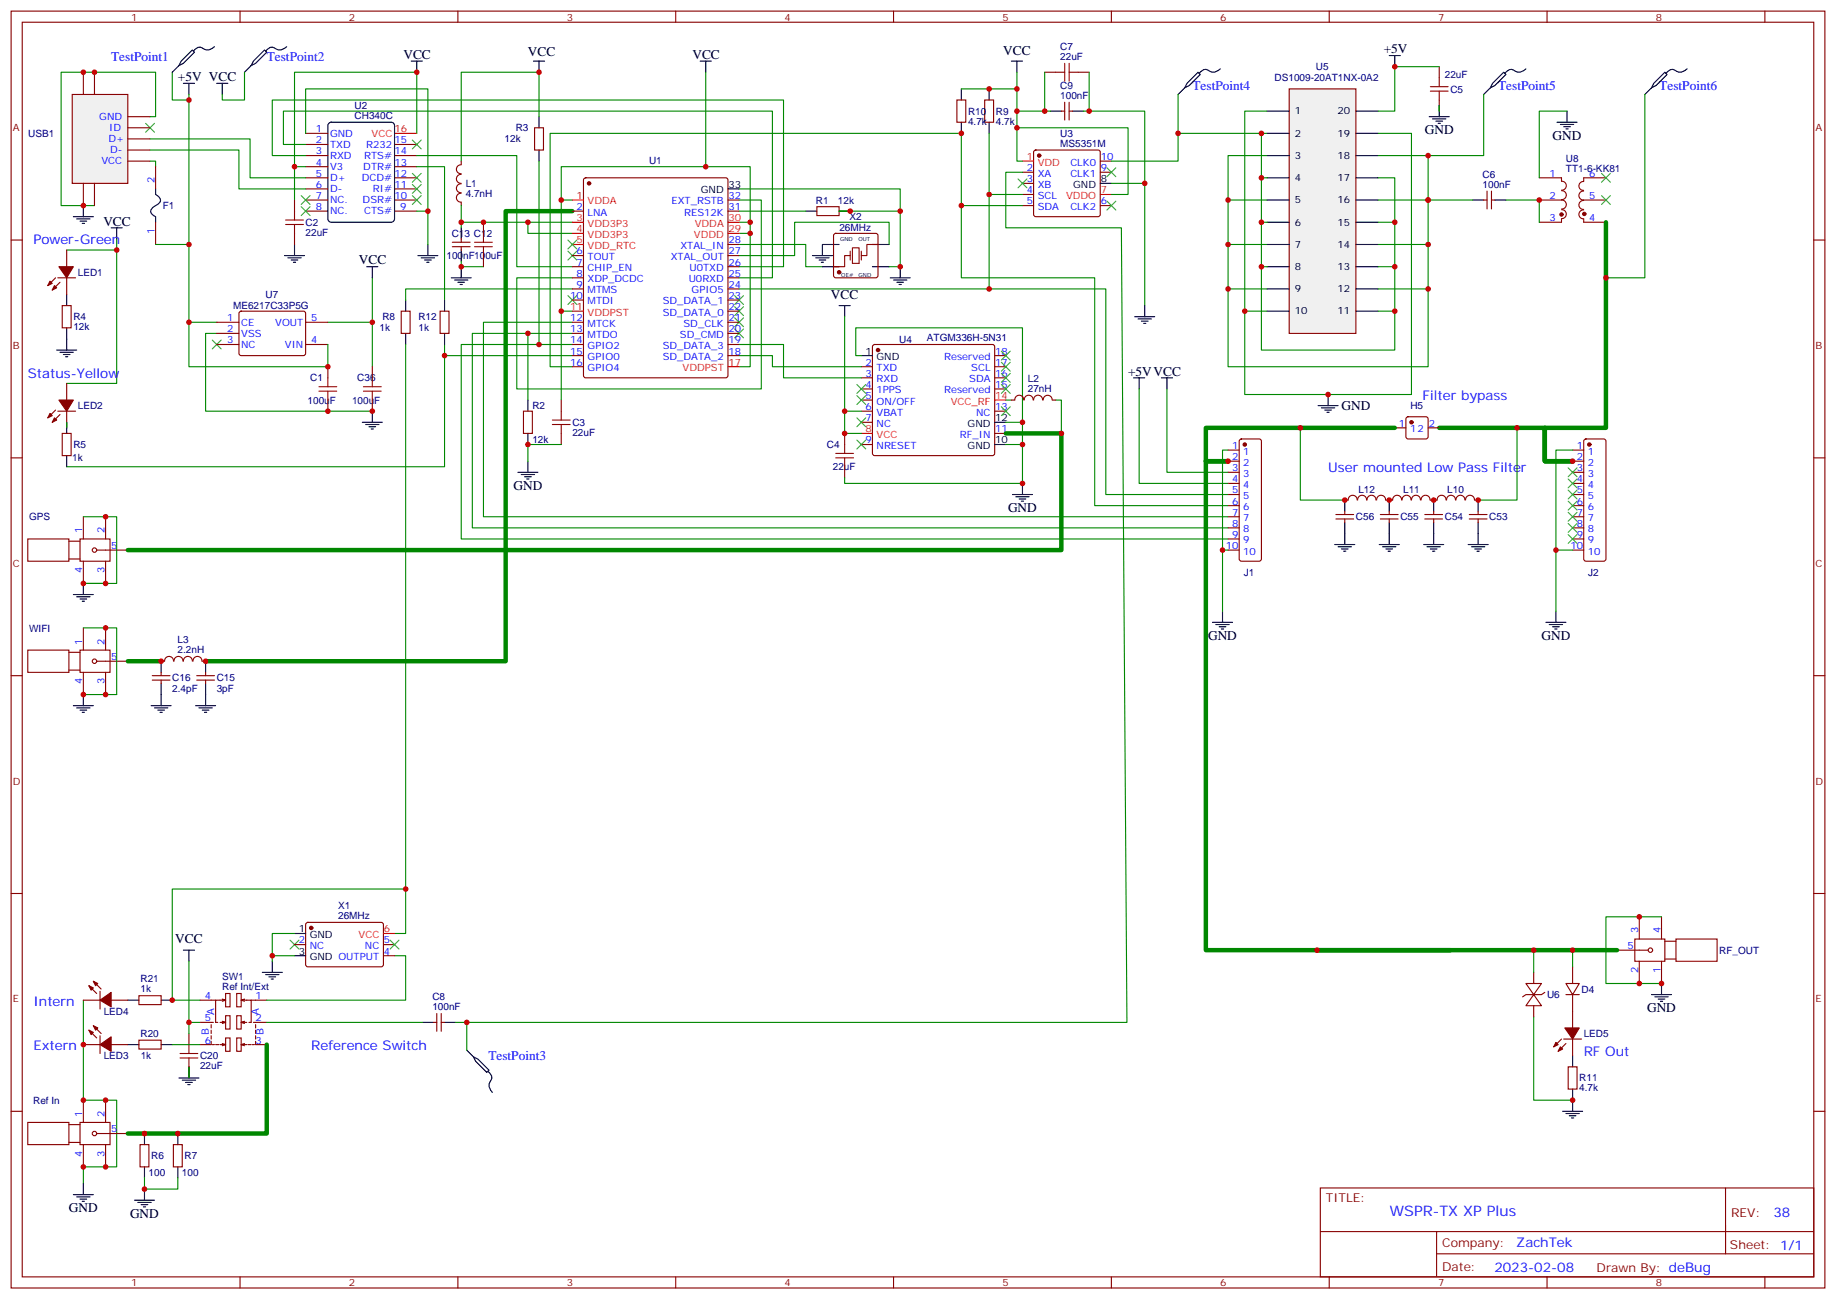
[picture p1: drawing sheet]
<svg xmlns="http://www.w3.org/2000/svg" width="583mm" height="413mm" viewBox="0 0 583 413" stroke-linecap="round" stroke-linejoin="round" font-family="sans-serif">
<g fill="none" stroke="#870000" stroke-width=".35">
<path d="M3.5 3.5h575.8v405.4h-575.8zM7.1 7.1h568.6v398.2h-568.6zM76.2 3.5v3.6M145.3 3.5v3.6M214.5 3.5v3.6M283.6 3.5v3.6M352.8 3.5v3.6M421.9 3.5v3.6M491.1 3.5v3.6M560.2 3.5v3.6M97 45.9h7.1M97 49.4h7.1"/>
<path d="M97 52.9h7.1M97 56.4h7.1M97 60h7.1M97 42.3h7.1M125.2 45.9h7.1M125.2 49.4h7.1M125.2 52.9h7.1M125.2 56.4h7.1M125.2 60h7.1M324.6 54.7h3.5M324.6 58.2h3.5M328.3 47.8l.5-.2h19.7l.5 .2 .2 .5v19.8l-.2 .5-.5 .2h-19.7l-.5-.2-.2-.5v-19.8z"/>
<path d="M349.2 54.7h3.6M349.2 51.2h3.6M3.5 76.2h3.6M97 63.5h7.1M97 67h7.1M125.2 63.5h7.1M125.2 67h7.1M324.6 61.7h3.5M324.6 65.3h3.5M349.2 65.3h3.6M575.7 76.2h3.6M273.4 116.4h3.5"/>
<path d="M273.4 119.9h3.5M277.2 109.6l.4-.2h37.4l.5 .2 .2 .5v33.8l-.2 .5-.5 .2h-37.4l-.5-.2-.2-.5v-33.8zM315.7 116.4h3.6M315.7 119.9h3.6M315.7 112.9h3.6M273.4 123.5h3.5M273.4 127h3.5M273.4 130.5h3.5M273.4 134.1h3.5M315.7 123.5h3.6M315.7 130.5h3.6M315.7 137.6h3.6"/>
<path d="M3.5 145.3h3.6M273.4 141.1h3.5M575.7 145.3h3.6M3.5 214.5h3.6M575.7 214.5h3.6M3.5 283.6h3.6M575.7 283.6h3.6M3.5 352.8h3.6M575.7 352.8h3.6M419.1 377.1h156.6v28.2h-156.6zM547.7 377.1v20.9M419.1 391h156.5"/>
<path d="M456 398h119.6M456 391v14.1M76.2 405.3v3.6M145.3 405.3v3.6M214.5 405.3v3.6M283.6 405.3v3.6M352.8 405.3v3.6M421.9 405.3v3.6M491.1 405.3v3.6M560.2 405.3v3.6"/>
</g>
<path d="M125.2 42.3h7.1M324.6 51.2h3.5M349.2 61.7h3.6M273.4 137.6h3.5M315.7 127h3.6" fill="none" stroke="#f00" stroke-width=".35"/>
<path d="M104.3 39.2l.8-.4h19.1l.8 .4 .2 .7v29.6l-.4 .9-.6 .2h-19.1l-.8-.5-.2-.6v-29.6zM349.2 58.2h3.6M273.4 112.9h3.5M315.7 134.1h3.6M315.7 141.1h3.6" fill="none" stroke="#000" stroke-width=".35"/>
<g fill="#870000" stroke="#870000" stroke-width=".35">
<circle cx="329.8" cy="49.4" r=".53"/>
<circle cx="278.7" cy="111.1" r=".53"/>
</g>
<path d="M409.2 28.2h21.2v77.6h-21.2z" fill="#f0f0f0" stroke="#870000" stroke-width=".35"/>
<g fill="none" stroke="#000" stroke-width=".35">
<path d="M68.1 14.8a3.1 3.1 0 0 1-4.4 .2 2.4 2.4 0 0 0-2.3 1.2M91 14.8a3.1 3.1 0 0 1-4.4 .2 2.4 2.4 0 0 0-2.3 1.2M130.5 19.4h3.6M132.3 19.4v3.5M169.3 19.4h3.6M171.1 19.4v3.5M222.2 19.4h3.6M224 19.4v3.5M321 19.4h3.6M322.8 19.4v3.5M441 17.6h3.5M442.7 17.6v3.6"/>
<path d="M56.8 20.8l1.4-.7 3.5-3.5-.7-.7-3.5 3.5-.7 1.4-2.1 2.1M58.2 26.5h3.5M60 26.5v3.5M68.8 26.5h3.5M70.6 26.5v3.5M79.7 20.8l1.4-.7 3.6-3.5-.7-.7-3.6 3.5-.7 1.4-2.1 2.1M171.1 37v3.6M305.2 28.2v3.6M305.2 38.8v3.5M314 28.2v3.6M314 38.8v3.5M333.4 35.3h3.5"/>
<path d="M340.4 35.3h3.6M376.1 27.9l1.4-.7 3.5-3.6-.7-.7-3.5 3.6-.7 1.4-2.2 2.1M387.3 21.9a3.1 3.1 0 0 1-4.4 .2 2.4 2.4 0 0 0-2.3 1.2M402.2 35.3h7M430.4 35.3h7M453.7 37h6.3M454.7 37.7h4.3M455.8 38.5h2.1M456.5 39.2h.7M456.8 33.5v3.5M473.1 27.9l1.4-.7 3.5-3.6-.7-.7-3.5 3.6-.7 1.4-2.1 2.1M484.4 21.9a3.1 3.1 0 0 1-4.5 .2 2.4 2.4 0 0 0-2.2 1.2"/>
<path d="M494.2 38.8h6.4M495.3 39.5h4.2M497.4 35.3v3.5M524.2 27.9l1.4-.7 3.6-3.6-.7-.7-3.6 3.6-.7 1.4-2.1 2.1M535.5 21.9a3.1 3.1 0 0 1-4.4 .2 2.4 2.4 0 0 0-2.3 1.2M49.4 60v1.7l.8 .6a1.44 1.44 0 0 1 .1 2.4l-1.7 1.1a1.44 1.44 0 0 0-.1 2.4l.9 .6v1.8M171.1 47.6v3.6M402.2 42.3h7M402.2 49.4h7M402.2 56.4h7M430.4 42.3h7M430.4 49.4h7"/>
<path d="M430.4 56.4h7M496.4 40.2h2.1M497.1 40.9h.7M23.3 68.8h6.3M24.3 69.5h4.3M25.4 70.2h2.1M26.1 70.9h.7M26.5 65.3v3.5M93.5 77.6v3.5M135.8 77.6v3.5M146.4 72.3v3.5M146.4 79.4v3.5"/>
<path d="M255.8 67h3.5M266.3 77.6h-5.2v3.5M266.3 67h3.6M276.9 77.6h5.3M402.2 63.5h7M402.2 70.6h7M402.2 77.6h7M430.4 63.5h7M430.4 70.6h7M430.4 77.6h7M467.4 63.5h3.6M474.5 63.5h3.5"/>
<path d="M21.2 93.5v3.5M90.3 81.1h6.4M91.4 81.8h4.2M92.4 82.6h2.1M93.1 83.3h.7M116.4 84.7h3.5M118.2 84.7v3.5M132.6 81.1h6.4M133.7 81.8h4.2M134.8 82.6h2.1M135.5 83.3h.7M141.1 95.3v3.5"/>
<path d="M143.2 88.2h6.4M144.3 88.9h4.2M145.3 89.6h2.2M146 90.3h.8M146.4 84.7v3.5M257.9 81.1h6.3M258.9 81.8h4.3M260 82.6h2.1M260.7 83.3h.7M261.1 84.7h5.2M276.9 84.7h5.3M282.6 88.2h6.3"/>
<path d="M283.6 88.9h4.3M284.7 89.6h2.1M285.4 90.3h.7M285.8 84.7v3.5M363.4 97v3.5M402.2 84.7h7M402.2 91.7h7M402.2 98.8h7M430.4 84.7h7M430.4 91.7h7M430.4 98.8h7M18 111.1h6.3"/>
<path d="M19 111.8h4.3M20.1 112.5h2.1M20.8 113.2h.7M21.2 104.1v7M141.1 105.8v3.6M359.8 119.9h3.6M360.2 100.5h6.3M361.2 101.2h4.3M361.6 119.9v3.6M362.3 102h2.1M363 102.7h.7M368.7 119.9h3.5"/>
<path d="M370.4 119.9v3.6M21.2 134.1v3.5M115 134.1h6.4M116.1 134.8h4.2M117.1 135.5h2.1M117.8 136.2h.7M118.2 130.5v3.6M167.6 127v3.5M167.6 137.6v3.5M418.4 128.8h6.3M419.5 129.5h4.2M420.5 130.2h2.1"/>
<path d="M421.2 130.9h.7M421.6 125.2v3.6M21.2 144.6v3.6M164.4 149.9h6.3M165.5 150.6h4.2M166.5 151.3h2.1M167.2 152h.7M167.6 146.4v3.5M321.4 157h6.3M322.4 157.7h4.3M323.5 158.4h2.1M324.2 159.1h.7"/>
<path d="M324.6 153.5v3.5M23.3 188.7h6.3M24.3 189.4h4.3M25.4 190.1h2.1M26.1 190.9h.7M26.5 185.2v3.5M384.9 197.6h6.3M385.9 198.3h4.3M387 199h2.1M387.7 199.7h.7M388.1 194v3.6M490.7 197.6h6.4"/>
<path d="M491.8 198.3h4.2M492.8 199h2.1M493.5 199.7h.7M493.9 194v3.6M51.2 209.9v3.5M51.2 217v7M65.3 209.9v3.5M65.3 217v7M23.3 224h6.3M24.3 224.7h4.3M25.4 225.4h2.1M26.1 226.1h.7"/>
<path d="M26.5 220.5v3.5M48 224h6.3M49 224.7h4.3M50.1 225.4h2.1M50.8 226.1h.7M62.1 224h6.3M63.1 224.7h4.3M64.2 225.4h2.1M64.9 226.1h.7M40.6 317.5h3.5M51.2 317.5h3.5M58.2 301.6h3.5"/>
<path d="M60 301.6v3.6M83.3 308.7h6.3M84.3 309.4h4.2M85.4 310.1h2.1M86.1 310.8h.7M86.4 305.2v3.5M524.2 315.7h6.4M525.3 316.4h4.2M526.3 317.1h2.2M527 317.9h.8M527.4 312.2v3.5M40.6 331.6h3.5"/>
<path d="M51.2 331.6h3.5M60 338.7v3.5M134.1 324.6h3.5M141.1 324.6h3.5M148.2 333.4l2.1 2.1 1.4 .7 3.5 3.5-.7 .7-3.5-3.5-.7-1.4M499.2 335.1v3.6M45.9 359.8v3.6M56.4 359.8v3.6M56.8 342.2h6.3M57.9 342.9h4.2M58.9 343.6h2.1M59.6 344.3h.7"/>
<path d="M154.9 340.1a2.18 2.18 0 0 1 1 2.7l-.2 .4a2.59 2.59 0 0 0 .6 3.6M496 352.8h6.4M497.1 353.5h4.2M498.1 354.2h2.1M498.8 354.9h.7M499.2 345.7v7.1M23.3 379.2h6.3M24.3 379.9h4.3M26.5 375.7v3.5M45.9 370.4v3.5M45.9 377.5v3.5M56.4 370.4v3.5"/>
<path d="M25.4 380.6h2.1M26.1 381.4h.7M42.7 381h6.3M43.7 381.7h4.3M44.8 382.4h2.1M45.5 383.1h.7"/>
</g>
<g fill="none" stroke="#008700" stroke-width=".35">
<path d="M47.6 37h1.8v-14.1h-30v42.4h10.6M54.7 22.9v8.9h5.3M60 30v47.6h-10.6M77.6 22.9v8.9h-7v-1.8M171.1 37v-14.1h-24.7v28.3M224 22.9v30M305.2 28.2h17.6M322.8 22.9v12.4h10.6M322.8 35.3v15.9h1.8M331.6 22.9v12.4M344 35.3h19.4v22.9M345.7 22.9v12.4"/>
<path d="M373.9 30v12.3M402.2 35.3h-7.1v63.5h7.1M456.8 21.2h-14.1v14.1h-5.3M456.8 33.5v1.8M471 30v19.4h-17.7M497.4 35.3h-8.8v21.1M522.1 30v58.2h-12.3M47.6 44.1h31.8v12.3h17.6M47.6 47.6h28.2v12.4h21.2M47.6 51.2h1.8v1.7M93.5 52.9v10.6M97 42.3v-14.1h38.8v38.8h-3.5"/>
<path d="M97 45.9h-7v-10.6h155.2v52.9h-10.6M97 49.4h-10.6v-17.6h162.3v52.9h-14.1M132.3 49.4h31.7v35.3h17.7M132.3 52.9h8.8v42.4M132.3 42.3v-19.4h-38.8v30h3.5M171.1 51.2v58.2h10.6M234.6 60h51.2v7M314 42.3v19.4M322.8 40.6h35.3v21.1h-5.3M324.6 54.7h-5.3v17.6h36.7l1.7 252.3h-213.1M352.8 58.2h10.6v38.8M400.4 56.4v14.2h1.8"/>
<path d="M400.4 42.3h-26.5v8.9h-21.1M402.2 42.3h-1.8v14.1h1.8M402.2 49.4h-12.4v14.1h12.4M437.4 56.4h5.3v14.2M437.4 42.3h10.6v82.9h-52.9v-26.4M437.4 49.4h15.9v14.1h14.1M21.2 79.4h15.8M37 75.8v45.9h-15.8M60 77.6v38.8h44.1v-7M135.8 67v10.6M146.4 65.3v5.3M167.6 70.6v3.5h14.1"/>
<path d="M178.2 63.5v63.5M181.7 63.5h-3.5v-10.6h59.9v63.5h-3.5M181.7 70.6h-35.3v1.7M234.6 77.6h21.2v7.1h5.3M234.6 63.5h7.1v60h-77.7v-35.3h17.7M234.6 70.6h3.5M234.6 74.1h3.5M234.6 67h21.2M269.9 67h-3.6h19.5v17.7h-3.6M282.2 77.6v-7h-30v10.5h-17.6M305.2 65.3v22.9h42.3v72.3h42.3M324.6 61.7h-10.6v30h-79.4"/>
<path d="M324.6 65.3h-19.4v-23h-130.6v74.1h7.1M389.8 63.5v14.1h12.4M389.8 77.6v14.1h12.4M400.4 70.6v14.1h1.8M437.4 70.6h5.3v14.1M437.4 77.6h15.9v14.1M437.4 63.5h15.9v14.1M478 63.5h10.6v7.1M118.2 88.2v28.2M146.4 82.9v1.8h7.1M178.2 98.8h3.5M314 91.7h37v65.3h38.8"/>
<path d="M389.8 91.7v24.7h63.5v-24.7h-15.9M400.4 84.7v26.4h42.3v-12.3h-5.3M437.4 84.7h5.3v14.1M60 102.3h8.8M68.8 105.8h-3.5v24.7h52.9M104.1 102.3h14.1M141.1 112.9v35.3h-119.9M141.1 109.4v3.5h40.6M167.6 105.8h-17.7v61.8h239.9M171.1 109.4h-24.7v61.7h243.4M181.7 105.8h-14.1v21.2M181.7 102.3h-28.2v61.7h236.3"/>
<path d="M234.6 112.9h10.6v3.5h28.2M234.6 109.4h14.1v10.5h24.7M273.4 112.9h-1.8v-8.8h53v30M273.4 130.5h-5.3v7.1h5.3M319.3 134.1h5.3v7h-5.3M319.3 127h1.7M335.1 127h1.8v10.6M361.6 123.5v30h28.2M370.4 123.5v26.4h19.4M178.2 141.1h-10.6v5.3M324.6 141.1v12.4h-56.5v-1.8M389.8 142.9h-1.7v31.7h1.7"/>
<path d="M499.2 142.9h-5.3v31.7h5.3M26.5 164h10.5v21.2h-10.5M388.1 174.6v19.4M493.9 174.6v19.4M26.5 199.3h10.5v21.2h-10.5M125.2 296.3h3.6v-14.1h-74.1v35.3h8.8M527.4 291h-17.6v21.2h17.6M26.5 317.5v31.8h10.5v21.1h-10.5v5.3M60 305.2v19.4h3.5M125.2 303.4h3.6v14.1h-44.1M54.7 331.6h8.8M60 324.6v3.5"/>
<path d="M60 338.7v3.5M84.7 324.6h49.4M148.2 324.6v8.8M486.8 322.8v26.5h12.4M45.9 373.9v3.6h10.5v-3.6"/>
</g>
<g fill="none" stroke="#870000" stroke-width=".35">
<path d="M303.7 31.8h2.9v7h-2.9zM312.6 31.8h2.8v7h-2.8zM331.6 22.9h3.5M336.9 35.3h1.1M338 32.5v5.6M339.4 32.5v5.6M339.4 35.3h1M342.2 22.9h3.5M456.8 21.2v3.5M456.8 31.8v3.5M49.4 52.9v7.1M146.4 55.4a1.41 1.41 0 0 0-1.5 1.4 1.41 1.41 0 0 0 1.5 1.4"/>
<path d="M146.4 58.4a1.41 1.41 0 0 0-1.5 1.4 1.41 1.41 0 0 0 1.5 1.4M146.4 52.3a1.41 1.41 0 0 0-1.5 1.4 1.41 1.41 0 0 0 1.5 1.4M146.4 51.2v1M169.7 40.6h2.8v7h-2.8zM488.6 56.4h7.1v1.1a1.41 1.41 0 0 1 1.5 1.5 1.41 1.41 0 0 1-1.5 1.4M502.7 57.6a1.41 1.41 0 0 0-1.5 1.4 1.41 1.41 0 0 0 1.5 1.4M509.8 56.4h-7.1v1.1M49.4 70.6v7M93.5 63.5v3.5M93.5 74.1v3.5M143.6 76.9h5.6M143.6 78.3h5.6"/>
<path d="M146.4 61.4a1.41 1.41 0 0 0-1.5 1.4 1.41 1.41 0 0 0 1.5 1.4v1.1M146.4 75.8v1.1M146.4 78.3v1.1M153.5 70.6v3.5M259.3 65.6h7v2.8h-7zM264.8 74.3l.5-.2h12.7l.5 .2 .2 .5v12.7l-.2 .5-.5 .2h-12.7l-.5-.2-.2-.5v-12.7zM278.7 77.6h-3.5v3.5h-1.8M471 63.5h1M472 60.7v5.6M473.4 63.5h1.1M473.4 60.7v5.6M488.6 63.5h7.1a1.41 1.41 0 0 1 1.5 1.4 1.41 1.41 0 0 1-1.5 1.4"/>
<path d="M495.7 69.5v1.1h-7.1M495.7 66.6a1.41 1.41 0 0 1 1.5 1.4 1.41 1.41 0 0 1-1.5 1.4M495.7 60.5a1.41 1.41 0 0 1 1.5 1.4 1.41 1.41 0 0 1-1.5 1.4M502.7 63.7a1.41 1.41 0 0 0-1.5 1.4 1.41 1.41 0 0 0 1.5 1.4M502.7 60.7a1.41 1.41 0 0 0-1.5 1.4 1.41 1.41 0 0 0 1.5 1.4h7.1M502.7 66.6a1.41 1.41 0 0 0-1.5 1.4 1.41 1.41 0 0 0 1.5 1.5M502.7 69.5v1.1h7.1M19.8 97h2.8v7.1h-2.8zM76.1 99l.5-.2h20l.4 .7-.1 13-.6 .4-20-.1-.5-.6v-12.7zM139.7 98.8h2.8v7h-2.8zM153.5 81.1v3.6M269.9 81.1h-1.8v3.6h-3.5"/>
<path d="M68.8 102.3h7M68.8 105.8h7M68.8 109.4h7M97 102.3h7.1M97 109.4h7.1M104.1 116.4v3.5M118.2 116.4v3.5M19.8 137.6h2.8v7h-2.8zM104.1 127v3.5M118.2 127v3.5M166.2 130.5h2.8v7.1h-2.8zM178.2 127v3.5"/>
<path d="M178.2 137.6v3.5M268.1 137.6v3.5M393.6 139.6l.5-.3h5.6l.5 .3 .2 .5v37.3l-.2 .5-.5 .3h-5.6l-.5-.3-.3-.5v-37.3zM442.7 135.8h3.6M446.5 132.5l.5-.2h5.6l.5 .2 .2 .5v5.6l-.2 .5-.5 .2h-5.6l-.5-.2-.2-.5v-5.6zM453.3 135.8h3.5M502.9 139.6l.5-.3h5.7l.5 .3 .2 .5v37.3l-.3 .5-.4 .3h-5.7l-.5-.3-.2-.5v-37.3zM268.1 148.2v3.5M389.8 142.9h3.5M389.8 146.4h3.5M389.8 149.9h3.5M389.8 153.5h3.5"/>
<path d="M389.8 157h3.5M499.2 142.9h3.5M499.2 146.4h3.5M499.2 149.9h3.5M499.2 153.5h3.5M499.2 157h3.5M8.8 171.1h13.1v7.1h-13.1zM21.9 171.8h3.5M21.9 177.4h3.5M25.4 171.1h9.5v7.1h-9.5zM26.5 164v7.1M26.5 178.2v7"/>
<path d="M30.7 174.6h9.9M33.5 164v7.1M33.5 178.2v7M389.8 174.6h3.5M389.8 160.5h3.5M389.8 164h3.5M389.8 167.6h3.5M389.8 171.1h3.5M499.2 174.6h3.5M499.2 160.5h3.5M499.2 164h3.5M499.2 167.6h3.5"/>
<path d="M499.2 171.1h3.5M26.5 199.3v7.1M33.5 199.3v7.1M8.8 206.4h13.1v7h-13.1zM21.9 207.1h3.5M21.9 212.7h3.5M25.4 206.4h9.5v7h-9.5zM26.5 213.4v7.1M30.7 209.9h9.9M33.5 213.4v7.1M48.3 215.9h5.7M48.3 214.5h5.7"/>
<path d="M51.2 213.4v1.1M51.2 215.9v1.1M55.1 209.9a1.41 1.41 0 0 0-1.4-1.5 1.41 1.41 0 0 0-1.4 1.5h-1.1M55.2 209.9a1.41 1.41 0 0 1 1.4-1.5 1.41 1.41 0 0 1 1.5 1.5M58.2 209.9a1.41 1.41 0 0 1 1.4-1.5 1.41 1.41 0 0 1 1.4 1.5M61.3 209.9a1.41 1.41 0 0 1 1.4-1.5 1.41 1.41 0 0 1 1.4 1.5M62.4 215.9h5.7M62.4 214.5h5.7M64.2 209.9h1.1M65.3 213.4v1.1M65.3 215.9v1.1M518.9 298.1h9.6v7.1h-9.6z"/>
<path d="M520.3 291v7.1M527.4 291v7.1M528.5 298.8h3.5M532 298.1h13v7.1h-13zM44.1 316.1h7.1v2.8h-7.1zM63.5 317.5h4.9M70.6 317.1l1 .4h-3.2v7.1h.7M71.6 315.4h1.4v4.2h-1.4zM71.6 317.5l-1 .4M75.1 315.4h1.5v4.2h-1.5zM76.6 317.5l1 .4M77.6 317.1l-1 .4h3.1v7.1h-.7"/>
<path d="M79.7 317.5h5M497.1 312.2h4.2l-2.1 3.5zM497.1 315.7h4.2M499.2 306.9v5.3M499.2 315.7v5.3M513.3 301.6h9.9M520.3 305.2v7M527.4 305.2v7M528.5 304.4h3.5M44.1 330.2h7.1v2.8h-7.1zM60 328.1v3.5M60 338.7v3.5"/>
<path d="M63.5 324.6h4.2M67 325.3v1M67 327v1.1M67 328.8v1M67 330.6v1h-3.5M67.4 331.6h.7M68.4 331.6h1.1M70.6 324.2l1 .4h-1.8M70.6 331.3l1 .3h-1.8M71.6 322.4h1.4v4.3h-1.4zM71.6 329.5h1.4v4.2h-1.4zM71.6 324.6l-1 .3"/>
<path d="M71.6 331.6l-1 .4M75.1 322.4h1.5v4.3h-1.5zM75.1 329.5h1.5v4.2h-1.5zM76.6 324.6l1 .3M76.6 331.6l1 .4M77.6 324.2l-1 .4h1.7M77.6 331.3l-1 .3h1.7M78.7 331.6h1M80.1 331.6h.7M80.4 324.6h4.3M81.1 330.6v1h3.6M81.1 325.3v1"/>
<path d="M81.1 327v1.1M81.1 328.8v1M137.6 324.6h1M138.6 321.7v5.7M140.1 324.6h1M140.1 321.7v5.7M497.8 338.7h2.8v7h-2.8zM8.8 356.3h13.1v7.1h-13.1zM21.9 357h3.5M25.4 356.3h9.5v7.1h-9.5zM26.5 349.3v7M30.7 359.8h9.9"/>
<path d="M33.5 349.3v7M21.9 362.7h3.5M26.5 363.4v7M33.5 363.4v7M44.4 363.4h2.9v7h-2.9zM55 363.4h2.9v7h-2.9z"/>
<circle cx="30" cy="174.6" r=".71"/>
<circle cx="30" cy="209.9" r=".71"/>
<circle cx="523.9" cy="301.6" r=".71"/>
<circle cx="30" cy="359.8" r=".71"/>
</g>
<g fill="none" stroke="#a10000" stroke-width=".35">
<path d="M335.1 22.9h2.9M338 20.1v5.7M339.4 20.1v5.7M339.4 22.9h2.8M454 28.9h5.7M454 27.5h5.7M456.8 24.7v2.8M456.8 28.9v2.9M90.7 71.3h5.6M90.7 69.9h5.6M93.5 67v2.9M93.5 71.3v2.8"/>
<path d="M150.6 78.3h5.7M150.6 76.9h5.7M153.5 74.1v2.8M153.5 78.3v2.8M104.1 119.9v2.9M118.2 119.9v2.9M101.2 124.2h5.7M101.2 122.8h5.7M104.1 124.2v2.8M115.4 124.2h5.6M115.4 122.8h5.6M118.2 124.2v2.8"/>
<path d="M175.3 134.8h5.7M175.3 133.4h5.7M178.2 130.5v2.9M178.2 134.8v2.8M265.3 145.3h5.6M265.3 143.9h5.6M268.1 141.1v2.8M268.1 145.3v2.9M57.1 334.4h5.7M57.1 335.8h5.7M60 331.6v2.8M60 335.8v2.9"/>
</g>
<g fill="#870000" stroke="#870000" stroke-width=".35">
<circle cx="495.7" cy="68.1" r=".53"/>
<circle cx="502.9" cy="67.9" r=".53"/>
<circle cx="266.3" cy="86.4" r=".53"/>
<circle cx="395.1" cy="141.1" r=".53"/>
<circle cx="504.5" cy="141.1" r=".53"/>
<circle cx="448" cy="134.1" r=".53"/>
</g>
<path d="M181.7 67h-21.2v142.9h-95.2M509.8 70.6v65.2h-19.4v10.6h8.8h-8.8v-10.6h-33.6M442.7 135.8h-59.9v10.6h7h-7v155.2h35.2M40.6 209.9h10.6M460.4 301.6h-42.4h95.3M84.7 331.6v28.2h-44.1" fill="none" stroke="#008700" stroke-width="1.4"/>
<path d="M269.9 79.7v2.9M270.6 78.7h2.1v4.9h-2.1zM273.4 79.7v2.9" fill="none" stroke="#871200" stroke-width=".35"/>
<g fill="none" stroke="#3c3" stroke-width=".35">
<path d="M46.2 39.2l2.8 2.8M49 39.2l-2.8 2.8M130.9 44.5l2.8 2.8M130.9 55l2.8 2.9M130.9 58.6l2.8 2.8M133.7 44.5l-2.8 2.8M133.7 55l-2.8 2.9M133.7 58.6l-2.8 2.8M323.1 56.8l2.9 2.8M326 56.8l-2.9 2.8M351.4 53.3l2.8 2.8M354.2 53.3l-2.8 2.8"/>
<path d="M508.4 55l2.8 2.9M511.2 55l-2.8 2.9M95.6 62.1l2.8 2.8M95.6 65.6l2.8 2.8M98.4 62.1l-2.8 2.8M98.4 65.6l-2.8 2.8M130.9 62.1l2.8 2.8M133.7 62.1l-2.8 2.8M180.3 79.7l2.8 2.9M183.1 79.7l-2.8 2.9M351.4 63.9l2.8 2.8M354.2 63.9l-2.8 2.8"/>
<path d="M508.4 62.1l2.8 2.8M511.2 62.1l-2.8 2.8M233.2 97.4l2.8 2.8M233.2 93.8l2.8 2.9M236 97.4l-2.8 2.8M236 93.8l-2.8 2.9M67.4 108l2.8 2.8M70.2 108l-2.8 2.8M233.2 104.4l2.8 2.8M233.2 100.9l2.8 2.8M236 104.4l-2.8 2.8M236 100.9l-2.8 2.8"/>
<path d="M317.9 111.5l2.8 2.8M317.9 115l2.8 2.8M317.9 118.5l2.8 2.9M320.7 111.5l-2.8 2.8M320.7 115l-2.8 2.8M320.7 118.5l-2.8 2.9M272 122.1l2.8 2.8M272 125.6l2.8 2.8M272 132.6l2.8 2.9M272 139.7l2.8 2.8M274.8 122.1l-2.8 2.8M274.8 125.6l-2.8 2.8"/>
<path d="M274.8 132.6l-2.8 2.9M274.8 139.7l-2.8 2.8M317.9 122.1l2.8 2.8M317.9 129.1l2.8 2.8M320.7 122.1l-2.8 2.8M320.7 129.1l-2.8 2.8M497.8 148.5l2.8 2.8M497.8 152l2.8 2.9M497.8 155.6l2.8 2.8M497.8 159.1l2.8 2.8M500.6 148.5l-2.8 2.8M500.6 152l-2.8 2.9"/>
<path d="M500.6 155.6l-2.8 2.8M500.6 159.1l-2.8 2.8M497.8 162.6l2.8 2.9M497.8 166.2l2.8 2.8M497.8 169.7l2.8 2.8M500.6 162.6l-2.8 2.9M500.6 166.2l-2.8 2.8M500.6 169.7l-2.8 2.8M92.1 298.5l2.8 2.8M94.9 298.5l-2.8 2.8"/>
</g>
<path d="M22.9 30h17.7v28.2h-17.7z" fill="#f0f0f0" stroke="#870000" stroke-width=".35"/>
<g fill="none" stroke="#870000" stroke-width=".35">
<path d="M26.5 22.9v7.1M30 22.9v7.1M40.6 37h7M26.5 58.2v7.1M30 58.2v7.1M40.6 51.2h7M40.6 47.6h7M40.6 44.1h7M40.6 40.6h7M185.4 56.7l.5-.3h44.5l.5 .3 .2 .5v62l-.3 .5-.4 .2h-44.5l-.5-.2-.2-.5v-62zM21.2 79.4v5.3M181.7 67h3.5"/>
<path d="M231.1 67h3.5M231.1 77.6h3.5M231.1 63.5h3.5M17.6 88.2l-2.4 2.5M18.3 88.2h5.7M19 89.6l-2.4 2.5M21.2 88.2v5.3M127.4 98.8h2.8v7h-2.8zM181.7 88.2h3.5M181.7 81.1h3.5M181.7 84.7h3.5M181.7 91.7h3.5"/>
<path d="M181.7 95.3h3.5M231.1 88.2h3.5M231.1 81.1h3.5M231.1 84.7h3.5M231.1 91.7h3.5M231.1 95.3h3.5M231.1 98.8h3.5M181.7 102.3h3.5M181.7 105.8h3.5M181.7 109.4h3.5M181.7 112.9h3.5M181.7 116.4h3.5"/>
<path d="M231.1 102.3h3.5M231.1 105.8h3.5M231.1 109.4h3.5M231.1 112.9h3.5M17.6 130.2l-2.4 2.4M18.3 130.5h5.7M19 131.6l-2.4 2.5M21.2 121.7v5.3M21.2 130.5v5.3M324.9 127a1.41 1.41 0 0 0-1.4-1.5 1.41 1.41 0 0 0-1.4 1.5h-1.1M325.1 127a1.41 1.41 0 0 1 1.4-1.5 1.41 1.41 0 0 1 1.4 1.5M328.1 127a1.41 1.41 0 0 1 1.4-1.5 1.41 1.41 0 0 1 1.4 1.5"/>
<path d="M331.2 127a1.41 1.41 0 0 1 1.4-1.5 1.41 1.41 0 0 1 1.4 1.5M334.1 127h1M426.9 158.8h1M428 158.7a1.41 1.41 0 0 1 1.4-1.5 1.41 1.41 0 0 1 1.4 1.5M431 158.7a1.41 1.41 0 0 1 1.4-1.5 1.41 1.41 0 0 1 1.4 1.5M433.9 158.7a1.41 1.41 0 0 1 1.4-1.5 1.41 1.41 0 0 1 1.4 1.5M437 158.7a1.41 1.41 0 0 1 1.4-1.5 1.41 1.41 0 0 1 1.4 1.5M439.9 158.8h2.1M442.1 158.7a1.41 1.41 0 0 1 1.4-1.5 1.41 1.41 0 0 1 1.4 1.5M445.1 158.7a1.41 1.41 0 0 1 1.4-1.5 1.41 1.41 0 0 1 1.4 1.5M448.1 158.7a1.41 1.41 0 0 1 1.4-1.5 1.41 1.41 0 0 1 1.4 1.5M451.1 158.7a1.41 1.41 0 0 1 1.4-1.5 1.41 1.41 0 0 1 1.4 1.5"/>
<path d="M454 158.8h2.1M456.2 158.7a1.41 1.41 0 0 1 1.4-1.5 1.41 1.41 0 0 1 1.4 1.5M459.2 158.7a1.41 1.41 0 0 1 1.4-1.5 1.41 1.41 0 0 1 1.4 1.5M462.2 158.7a1.41 1.41 0 0 1 1.4-1.5 1.41 1.41 0 0 1 1.4 1.5M465.2 158.7a1.41 1.41 0 0 1 1.4-1.5 1.41 1.41 0 0 1 1.4 1.5M468.1 158.8h1.1M424 164.7h5.7M424 163.3h5.7M426.9 162.3v1M426.9 164.7v1.1M438.1 164.7h5.7M438.1 163.3h5.7"/>
<path d="M441 162.3v1M441 164.7v1.1M452.3 164.7h5.6M452.3 163.3h5.6M455.1 162.3v1M455.1 164.7v1.1M466.4 164.7h5.6M466.4 163.3h5.6M469.2 162.3v1M469.2 164.7v1.1M93.5 299.9h3.5M97.2 293l.5-.2 23.6 .1 .4 .6-.1 13-.6 .4h-23.6l-.4-.7v-12.7z"/>
<path d="M121.7 299.9h3.5M26.5 317.5h5.2M28.2 312.9l2.5 2.5M29.6 311.5l2.5 2.5M31.7 314.7v5.6M35.3 317.5h5.3M121.7 303.4h3.5M484.4 312.2h4.9l-2.5 3.5zM486.8 315.7l2.5 3.6h-4.9zM486.8 308.7v3.5M486.8 319.3v3.5M490.4 315l-1.1 .7h-4.9l-1.1 .7"/>
<path d="M26.5 331.6h5.2M28.2 327l2.5 2.5M29.6 325.6l2.5 2.5M31.7 328.8v5.6M35.3 331.6h5.3M495.7 329.8l-2.5 2.5M496.4 329.8h5.6M497.1 331.3l-2.5 2.4M499.2 321v5.3M499.2 329.8v5.3"/>
</g>
<g fill="none" stroke="#000" stroke-width=".35">
<path d="M231.1 60h3.5M35.3 72.3h3.5M37 72.3v3.5M128.8 95.3v3.5M266.3 97h3.6M268.1 97v3.5M128.8 105.8v3.6M426.9 158.8v3.5M441 158.8v3.5M455.1 158.8v3.5M469.2 158.8v3.5M423.7 172.9h6.3"/>
<path d="M424.7 173.6h4.3M425.8 174.3h2.1M426.5 175h.7M426.9 165.8v7.1M437.8 172.9h6.3M438.9 173.6h4.2M439.9 174.3h2.1M440.6 175h.7M441 165.8v7.1M451.9 172.9h6.4M453 173.6h4.2M454 174.3h2.1"/>
<path d="M454.7 175h.7M455.1 165.8v7.1M466 172.9h6.4M467.1 173.6h4.2M468.1 174.3h2.2M468.8 175h.7M469.2 165.8v7.1M93.5 296.3h3.5M93.5 303.4h3.5"/>
</g>
<path d="M319.3 137.6h17.6v37h-296.3" fill="none" stroke="#008700" stroke-width="1.4"/>
<path d="M181.7 91.7h-52.9v3.6M128.8 109.4v172.8M268.1 100.5v30M21.2 134.1v1.7M412.7 135.8v23h14.2M481.5 135.8v23h-12.3M26.5 185.2h7M93.5 296.3h-7.1v7.1M93.5 303.4h-7.1v1.8M486.8 301.6v7.1M499.2 301.6v5.3" fill="none" stroke="#008700" stroke-width=".35"/>
<path d="M180.3 76.2l2.8 2.8M183.1 76.2l-2.8 2.8M180.3 93.8l2.8 2.9M183.1 93.8l-2.8 2.9M123.8 298.5l2.8 2.8M126.6 298.5l-2.8 2.8" fill="none" stroke="#3c3" stroke-width=".35"/>
<g fill="#870000" stroke="#870000" stroke-width=".35">
<path d="M17.3 90.7l.7 .7-1.4 .7z"/>
<path d="M15.9 89.3l.7 .7-1.4 .7z"/>
<path d="M18.7 84.7h4.6l-2.1 3.5z"/>
<path d="M17.3 132.6l.7 .8-1.4 .7z"/>
<path d="M15.9 131.2l.7 .7-1.4 .7z"/>
<path d="M18.7 127h4.6l-2.1 3.5z"/>
<path d="M28.2 327l1.4 .7-.7 .7z"/>
<path d="M29.6 325.6l1.4 .7-.7 .7z"/>
<path d="M31.7 331.6l3.6-2.5v4.6z"/>
<path d="M28.2 312.9l1.4 .7-.7 .7z"/>
<path d="M29.6 311.5l1.4 .7-.7 .7z"/>
<path d="M31.7 317.5l3.6-2.5v4.6z"/>
<path d="M495.3 332.3l.7 .7-1.4 .7z"/>
<path d="M493.9 330.9l.7 .7-1.4 .7z"/>
<path d="M496.7 326.3h4.6l-2.1 3.5z"/>
<circle cx="98.8" cy="294.6" r=".53"/>
<circle cx="187" cy="58.2" r=".53"/>
</g>
<path d="M181.7 63.5h3.5M181.7 70.6h3.5M181.7 74.1h3.5M181.7 77.6h3.5M231.1 70.6h3.5M231.1 74.1h3.5M181.7 98.8h3.5M231.1 116.4h3.5M121.7 296.3h3.5" fill="none" stroke="#f00" stroke-width=".35"/>
<g fill="#c00">
<circle cx="400.4" cy="56.4" r=".88"/>
<circle cx="400.4" cy="70.6" r=".88"/>
<circle cx="400.4" cy="84.7" r=".88"/>
<circle cx="395.1" cy="98.8" r=".88"/>
<circle cx="389.8" cy="63.5" r=".88"/>
<circle cx="389.8" cy="77.6" r=".88"/>
<circle cx="389.8" cy="91.7" r=".88"/>
<circle cx="442.7" cy="70.6" r=".88"/>
<circle cx="442.7" cy="84.7" r=".88"/>
<circle cx="442.7" cy="98.8" r=".88"/>
<circle cx="421.6" cy="125.2" r=".88"/>
<circle cx="453.3" cy="91.7" r=".88"/>
<circle cx="453.3" cy="77.6" r=".88"/>
<circle cx="453.3" cy="63.5" r=".88"/>
<circle cx="400.4" cy="42.3" r=".88"/>
<circle cx="442.7" cy="21.2" r=".88"/>
<circle cx="488.6" cy="63.5" r=".88"/>
<circle cx="305.2" cy="42.3" r=".88"/>
<circle cx="93.5" cy="52.9" r=".88"/>
<circle cx="314" cy="61.7" r=".88"/>
<circle cx="224" cy="52.9" r=".88"/>
<circle cx="520.3" cy="291" r=".88"/>
<circle cx="527.4" cy="312.2" r=".88"/>
<circle cx="520.3" cy="312.2" r=".88"/>
<circle cx="373.9" cy="42.3" r=".88"/>
<circle cx="453.3" cy="49.4" r=".88"/>
<circle cx="135.8" cy="67" r=".88"/>
<circle cx="314" cy="91.7" r=".88"/>
<circle cx="305.2" cy="65.3" r=".88"/>
<circle cx="26.5" cy="349.2" r=".88"/>
<circle cx="33.5" cy="349.2" r=".88"/>
<circle cx="363.4" cy="58.2" r=".88"/>
<circle cx="322.8" cy="28.2" r=".88"/>
<circle cx="314" cy="28.2" r=".88"/>
<circle cx="322.8" cy="35.3" r=".88"/>
<circle cx="322.8" cy="40.6" r=".88"/>
<circle cx="331.6" cy="35.3" r=".88"/>
<circle cx="345.7" cy="35.3" r=".88"/>
<circle cx="324.6" cy="134.1" r=".88"/>
<circle cx="324.6" cy="141.1" r=".88"/>
<circle cx="285.8" cy="84.7" r=".88"/>
<circle cx="324.6" cy="153.5" r=".88"/>
<circle cx="238.1" cy="70.6" r=".88"/>
<circle cx="238.1" cy="74.1" r=".88"/>
<circle cx="146.4" cy="84.7" r=".88"/>
<circle cx="171.1" cy="22.9" r=".88"/>
<circle cx="167.6" cy="70.6" r=".88"/>
<circle cx="146.4" cy="70.6" r=".88"/>
<circle cx="178.2" cy="98.8" r=".88"/>
<circle cx="388.1" cy="174.6" r=".88"/>
<circle cx="285.8" cy="67" r=".88"/>
<circle cx="269.9" cy="67" r=".88"/>
<circle cx="26.5" cy="370.4" r=".88"/>
<circle cx="33.5" cy="370.4" r=".88"/>
<circle cx="418" cy="301.6" r=".88"/>
<circle cx="153.5" cy="70.6" r=".88"/>
<circle cx="33.5" cy="199.3" r=".88"/>
<circle cx="33.5" cy="220.5" r=".88"/>
<circle cx="26.5" cy="220.5" r=".88"/>
<circle cx="65.3" cy="209.9" r=".88"/>
<circle cx="60" cy="324.6" r=".88"/>
<circle cx="54.7" cy="317.5" r=".88"/>
<circle cx="51.2" cy="209.9" r=".88"/>
<circle cx="148.2" cy="324.6" r=".88"/>
<circle cx="45.9" cy="377.5" r=".88"/>
<circle cx="178.2" cy="63.5" r=".88"/>
<circle cx="132.3" cy="22.9" r=".88"/>
<circle cx="141.1" cy="112.9" r=".88"/>
<circle cx="493.9" cy="174.6" r=".88"/>
<circle cx="499.2" cy="146.4" r=".88"/>
<circle cx="509.8" cy="88.2" r=".88"/>
<circle cx="389.8" cy="146.4" r=".88"/>
<circle cx="60" cy="102.3" r=".88"/>
<circle cx="104.1" cy="130.5" r=".88"/>
<circle cx="118.2" cy="102.3" r=".88"/>
<circle cx="118.2" cy="130.5" r=".88"/>
<circle cx="104.1" cy="116.4" r=".88"/>
<circle cx="60" cy="31.7" r=".88"/>
<circle cx="60" cy="77.6" r=".88"/>
<circle cx="26.5" cy="65.3" r=".88"/>
<circle cx="30" cy="22.9" r=".88"/>
<circle cx="26.5" cy="22.9" r=".88"/>
<circle cx="167.6" cy="141.1" r=".88"/>
<circle cx="268.1" cy="137.6" r=".88"/>
<circle cx="336.9" cy="137.6" r=".88"/>
<circle cx="268.1" cy="130.5" r=".88"/>
<circle cx="171.1" cy="109.4" r=".88"/>
<circle cx="167.6" cy="105.8" r=".88"/>
<circle cx="128.8" cy="282.2" r=".88"/>
<circle cx="45.9" cy="359.8" r=".88"/>
<circle cx="56.4" cy="359.8" r=".88"/>
<circle cx="481.5" cy="135.8" r=".88"/>
<circle cx="412.8" cy="135.8" r=".88"/>
<circle cx="455.1" cy="158.7" r=".88"/>
<circle cx="441" cy="158.7" r=".88"/>
<circle cx="469.2" cy="158.7" r=".88"/>
<circle cx="426.9" cy="158.7" r=".88"/>
<circle cx="26.5" cy="331.6" r=".88"/>
<circle cx="86.4" cy="303.4" r=".88"/>
<circle cx="37" cy="79.4" r=".88"/>
<circle cx="33.5" cy="185.2" r=".88"/>
<circle cx="33.5" cy="164" r=".88"/>
<circle cx="26.5" cy="185.2" r=".88"/>
<circle cx="499.2" cy="349.2" r=".88"/>
<circle cx="499.2" cy="301.6" r=".88"/>
<circle cx="486.8" cy="301.6" r=".88"/>
</g>
<text font-size="4.6" fill="#00f" x="441.2" y="386.1">WSPR-TX XP Plus</text>
<g font-size="4.2">
<text x="167.6" y="17.6">VCC</text>
<text x="318.4" y="17.3">VCC</text>
<text x="439.2" y="16.9">+5V</text>
<text x="128.1" y="18.7">VCC</text>
<text x="219.8" y="18.7">VCC</text>
<text x="56.4" y="25.8">+5V VCC</text>
<text x="452.3" y="42.7">GND</text>
<text x="492.8" y="44.5">GND</text>
<text x="32.8" y="71.6">VCC</text>
<text x="113.9" y="84">VCC</text>
<text x="263.8" y="94.9">VCC</text>
<text x="358.1" y="119.2">+5VVCC</text>
<text x="425.8" y="130.2">GND</text>
<text x="163" y="155.6">GND</text>
<text x="320" y="162.6">GND</text>
<text x="383.5" y="203.2">GND</text>
<text x="489.3" y="203.2">GND</text>
<text x="55.6" y="299.5">VCC</text>
<text x="522.8" y="321.4">GND</text>
<text x="21.9" y="384.9">GND</text>
<text x="41.3" y="386.6">GND</text>
</g>
<g font-size="4.2" fill="#00f">
<text x="35.3" y="19.4">TestPoint1</text>
<text x="84.7" y="19.4">TestPoint2</text>
<text x="378.5" y="28.6">TestPoint4</text>
<text x="475.5" y="28.6">TestPoint5</text>
<text x="526.7" y="28.6">TestPoint6</text>
<text x="10.6" y="77.6">Power-Green</text>
<text x="8.8" y="119.9">Status-Yellow</text>
<text x="451.6" y="127">Filter bypass</text>
<text x="421.6" y="149.9">User mounted Low Pass Filter</text>
<text x="10.6" y="319.3">Intern</text>
<text x="10.6" y="333.4">Extern</text>
<text x="98.8" y="333.4">Reference Switch</text>
<text x="502.7" y="335.1">RF Out</text>
<text x="155" y="336.6">TestPoint3</text>
<text x="562.9" y="386.4">38</text>
<text x="481.3" y="395.9">ZachTek</text>
<text x="474.4" y="403.7">2023-02-08</text>
</g>
<g font-size="3.9" fill="#800">
<text x="420.9" y="381.7">TITLE:</text>
<text x="549.5" y="386.4">REV:</text>
<text x="457.8" y="395.9">Company:</text>
<text x="549.1" y="396.5">Sheet: 1/1</text>
<text x="457.8" y="403.6">Date:</text>
<text x="506.8" y="403.7">Drawn By: deBug</text>
</g>
<g font-size="3.2" fill="#800">
<text x="41.6" y="6.5">1</text>
<text x="110.8" y="6.5">2</text>
<text x="179.9" y="6.5">3</text>
<text x="249.1" y="6.5">4</text>
<text x="318.2" y="6.5">5</text>
<text x="387.3" y="6.5">6</text>
<text x="456.5" y="6.5">7</text>
<text x="525.6" y="6.5">8</text>
<text x="4.1" y="41.6">A</text>
<text x="576.3" y="41.6">A</text>
<text x="4.1" y="110.8">B</text>
<text x="576.3" y="110.8">B</text>
<text x="4.1" y="179.9">C</text>
<text x="576.3" y="179.9">C</text>
<text x="4.1" y="249.1">D</text>
<text x="576.3" y="249.1">D</text>
<text x="4.1" y="318.2">E</text>
<text x="576.3" y="318.2">E</text>
<text x="41.6" y="408.3">1</text>
<text x="110.8" y="408.3">2</text>
<text x="179.9" y="408.3">3</text>
<text x="249.1" y="408.3">4</text>
<text x="318.2" y="408.3">5</text>
<text x="387.3" y="408.3">6</text>
<text x="456.5" y="408.3">7</text>
<text x="525.6" y="408.3">8</text>
</g>
<g font-size="3.2" fill="#000080">
<text x="336.6" y="15.8">C7</text>
<text x="336.6" y="19.1">22uF</text>
<text x="417.7" y="22.3">U5</text>
<text x="336.6" y="28.2">C9</text>
<text x="404.6" y="25.8">DS1009-20AT1NX-0A2</text>
<text x="458.6" y="24.7">22uF</text>
<text x="460.4" y="29.4">C5</text>
<text x="112.6" y="34.5">U2</text>
<text x="336.6" y="31.4">100nF</text>
<text x="112.6" y="37.7">CH340C</text>
<text x="163.7" y="41.7">R3</text>
<text x="307.3" y="39.6">4.7k</text>
<text x="307.3" y="36.5">R10</text>
<text x="316.1" y="39.6">4.7k</text>
<text x="316.1" y="36.5">R9</text>
<text x="9" y="43.5">USB1</text>
<text x="160.2" y="45.2">12k</text>
<text x="336.6" y="46.6">MS5351M</text>
<text x="336.6" y="43.3">U3</text>
<text x="206" y="52.2">U1</text>
<text x="497.1" y="51.5">U8</text>
<text x="147.8" y="59.4">L1</text>
<text x="470.6" y="59.6">100nF</text>
<text x="470.6" y="56.4">C6</text>
<text x="497.1" y="54.7">TT1-6-KK81</text>
<text x="147.8" y="62.5">4.7nH</text>
<text x="259" y="64.6">R1</text>
<text x="266" y="64.6">12k</text>
<text x="51.7" y="66.4">F1</text>
<text x="97" y="71.7">C2</text>
<text x="269.6" y="69.9">X2</text>
<text x="97" y="74.9">22uF</text>
<text x="143.4" y="75.3">C13 C12</text>
<text x="266.4" y="73.4">26MHz</text>
<text x="141.7" y="82.3">100nF100uF</text>
<text x="24.7" y="87.6">LED1</text>
<text x="84.3" y="94.5">U7</text>
<text x="23.3" y="101.7">R4</text>
<text x="74" y="98.1">ME6217C33P5G</text>
<text x="121.4" y="101.7">R8</text>
<text x="132.8" y="101.7">R12</text>
<text x="23.3" y="104.8">12k</text>
<text x="120.5" y="105.2">1k</text>
<text x="132.9" y="105.2">1k</text>
<text x="285.4" y="108.7">U4</text>
<text x="294.2" y="108.3">ATGM336H-5N31</text>
<text x="98.4" y="121.1">C1</text>
<text x="113.4" y="121.1">C36</text>
<text x="326.3" y="124.4">27nH</text>
<text x="326.3" y="121.2">L2</text>
<text x="24.7" y="129.9">LED2</text>
<text x="97.6" y="128.1">100uF</text>
<text x="111.8" y="128.1">100uF</text>
<text x="169" y="129.9">R2</text>
<text x="447.7" y="129.9">H5</text>
<text x="181.7" y="135.2">C3</text>
<text x="23.3" y="142.3">R5</text>
<text x="169" y="140.5">12k</text>
<text x="181.7" y="138.4">22uF</text>
<text x="262.5" y="142.3">C4</text>
<text x="22.9" y="146.4">1k</text>
<text x="264.4" y="149.3">22uF</text>
<text x="431.2" y="156.4">L12</text>
<text x="445.4" y="156.4">L11</text>
<text x="459.4" y="156.4">L10</text>
<text x="9.2" y="165.2">GPS</text>
<text x="430.4" y="165.2">C56</text>
<text x="444.5" y="165.2">C55</text>
<text x="458.6" y="165.2">C54</text>
<text x="472.7" y="165.2">C53</text>
<text x="394.8" y="182.9">J1</text>
<text x="504.1" y="182.9">J2</text>
<text x="9.2" y="200.5">WIFI</text>
<text x="56.4" y="207.3">2.2nH</text>
<text x="56.4" y="204.1">L3</text>
<text x="54.7" y="219.6">2.4pF</text>
<text x="54.7" y="216.3">C16</text>
<text x="68.8" y="219.6">3pF</text>
<text x="68.8" y="216.3">C15</text>
<text x="107.4" y="291.7">26MHz</text>
<text x="107.4" y="288.5">X1</text>
<text x="545.7" y="302.8">RF_OUT</text>
<text x="44.6" y="311.8">R21</text>
<text x="70.5" y="311.2">SW1</text>
<text x="44.6" y="315">1k</text>
<text x="70.5" y="314.3">Ref Int/Ext</text>
<text x="137.2" y="317.6">C8</text>
<text x="491.1" y="316.9">U6</text>
<text x="502" y="315.1">D4</text>
<text x="32.9" y="322.2">LED4</text>
<text x="137.2" y="320.7">100nF</text>
<text x="44.6" y="329.3">R20</text>
<text x="502.7" y="329.2">LED5</text>
<text x="32.9" y="336.3">LED3</text>
<text x="44.7" y="336.3">1k</text>
<text x="63.5" y="339.4">22uF</text>
<text x="63.5" y="336.3">C20</text>
<text x="501.3" y="346.4">4.7k</text>
<text x="501.3" y="343.3">R11</text>
<text x="10.5" y="350.4">Ref In</text>
<text x="48" y="368">R6</text>
<text x="58.6" y="368">R7</text>
<text x="47.2" y="373.3">100</text>
<text x="57.8" y="373.3">100</text>
</g>
<g font-size="3.2" fill="#00f">
<text x="31.5" y="38.1">GND</text>
<text x="34.7" y="41.6">ID</text>
<text x="100.3" y="42">1</text>
<text x="34.5" y="45.2">D+</text>
<text x="100.3" y="45.5">2</text>
<text x="104.8" y="46.9">TXD</text>
<text x="104.8" y="43.4">GND</text>
<text x="116.3" y="46.9">R232</text>
<text x="125.2" y="45.5">15</text>
<text x="32.2" y="52.2">VCC</text>
<text x="34.9" y="48.7">D-</text>
<text x="100.3" y="52.6">4</text>
<text x="100.3" y="49">3</text>
<text x="104.8" y="54">V3</text>
<text x="104.8" y="50.4">RXD</text>
<text x="115.3" y="54">DTR#</text>
<text x="115.6" y="50.4">RTS#</text>
<text x="125.2" y="49">14</text>
<text x="125.2" y="52.6">13</text>
<text x="339.7" y="52.6">CLK0</text>
<text x="349.4" y="50.8">10</text>
<text x="49" y="58.2" transform="rotate(-90 49 58.2)">2</text>
<text x="100.3" y="59.6">6</text>
<text x="100.3" y="56.1">5</text>
<text x="104.8" y="57.5">D+</text>
<text x="114.8" y="57.5">DCD#</text>
<text x="125.2" y="56.1">12</text>
<text x="125.2" y="59.6">11</text>
<text x="325.9" y="54.3">2</text>
<text x="325.9" y="57.9">3</text>
<text x="329.4" y="56.1">XA</text>
<text x="329.4" y="59.6">XB</text>
<text x="339.7" y="56.1">CLK1</text>
<text x="349.4" y="54.3">9</text>
<text x="491.9" y="56.1">1</text>
<text x="504.5" y="56.1">6</text>
<text x="100.3" y="63.1">7</text>
<text x="104.8" y="64.6">NC.</text>
<text x="104.8" y="61">D-</text>
<text x="115.1" y="64.6">DSR#</text>
<text x="118.4" y="61">RI#</text>
<text x="125.2" y="63.1">10</text>
<text x="213.1" y="64.9">EXT_RSTB</text>
<text x="231.2" y="63.1">32</text>
<text x="325.9" y="61.4">4</text>
<text x="325.9" y="64.9">5</text>
<text x="329.4" y="63.1">SCL</text>
<text x="349.4" y="64.9">6</text>
<text x="491.9" y="63.1">2</text>
<text x="504.5" y="63.1">5</text>
<text x="100.3" y="66.7">8</text>
<text x="104.8" y="68.1">NC.</text>
<text x="115.6" y="68.1">CTS#</text>
<text x="127" y="66.7">9</text>
<text x="183" y="66.7">2</text>
<text x="186.5" y="68.4">LNA</text>
<text x="217.2" y="68.4">RES12K</text>
<text x="231.2" y="66.7">31</text>
<text x="329.4" y="66.7">SDA</text>
<text x="339.7" y="66.7">CLK2</text>
<text x="491.9" y="70.2">3</text>
<text x="504.5" y="70.2">4</text>
<text x="49" y="74.3" transform="rotate(-90 49 74.3)">1</text>
<text x="231.2" y="77.3">28</text>
<text x="183" y="80.8">6</text>
<text x="186.5" y="82.6">TOUT</text>
<text x="212.9" y="82.6">XTAL_OUT</text>
<text x="216" y="79">XTAL_IN</text>
<text x="231.2" y="80.8">27</text>
<text x="183" y="84.3">7</text>
<text x="183" y="87.8">8</text>
<text x="186.5" y="86.1">CHIP_EN</text>
<text x="186.5" y="89.6">XDP_DCDC</text>
<text x="218.6" y="89.6">U0RXD</text>
<text x="218.9" y="86.1">U0TXD</text>
<text x="231.2" y="87.8">25</text>
<text x="231.2" y="84.3">26</text>
<text x="181" y="94.9">10</text>
<text x="183" y="91.4">9</text>
<text x="186.5" y="93.1">MTMS</text>
<text x="219.5" y="93.1">GPIO5</text>
<text x="231.2" y="94.9">23</text>
<text x="231.2" y="91.4">24</text>
<text x="72.1" y="102">1</text>
<text x="98.8" y="102">5</text>
<text x="181" y="102">12</text>
<text x="186.5" y="96.7">MTDI</text>
<text x="210.4" y="100.2">SD_DATA_0</text>
<text x="210.4" y="96.7">SD_DATA_1</text>
<text x="231.2" y="102">21</text>
<text x="231.2" y="98.4">22</text>
<text x="72.1" y="105.5">2</text>
<text x="76.6" y="103.4">CE</text>
<text x="76.6" y="106.9">VSS</text>
<text x="87.4" y="103.4">VOUT</text>
<text x="181" y="105.5">13</text>
<text x="186.5" y="103.7">MTCK</text>
<text x="186.5" y="107.2">MTDO</text>
<text x="215.8" y="107.2">SD_CMD</text>
<text x="217" y="103.7">SD_CLK</text>
<text x="231.2" y="105.5">20</text>
<text x="72.1" y="109">3</text>
<text x="76.6" y="110.4">NC</text>
<text x="90.4" y="110.4">VIN</text>
<text x="98.8" y="109">4</text>
<text x="181" y="109">14</text>
<text x="181" y="112.5">15</text>
<text x="186.5" y="110.8">GPIO2</text>
<text x="210.4" y="110.8">SD_DATA_3</text>
<text x="231.2" y="112.5">18</text>
<text x="231.2" y="109">19</text>
<text x="315.9" y="112.5">18</text>
<text x="181" y="116.1">16</text>
<text x="186.5" y="114.3">GPIO0</text>
<text x="186.5" y="117.8">GPIO4</text>
<text x="210.4" y="114.3">SD_DATA_2</text>
<text x="274.7" y="116.1">2</text>
<text x="274.7" y="119.6">3</text>
<text x="278.2" y="117.8">TXD</text>
<text x="299.7" y="114.3">Reserved</text>
<text x="308.3" y="117.8">SCL</text>
<text x="315.9" y="119.6">16</text>
<text x="315.9" y="116.1">17</text>
<text x="274.7" y="123.1">4</text>
<text x="278.2" y="121.4">RXD</text>
<text x="278.2" y="124.9">1PPS</text>
<text x="299.7" y="124.9">Reserved</text>
<text x="307.7" y="121.4">SDA</text>
<text x="315.9" y="123.1">15</text>
<text x="274.7" y="126.6">5</text>
<text x="274.7" y="130.2">6</text>
<text x="278.2" y="128.4">ON/OFF</text>
<text x="278.2" y="131.9">VBAT</text>
<text x="309.8" y="131.9">NC</text>
<text x="315.9" y="130.2">13</text>
<text x="274.7" y="133.7">7</text>
<text x="278.2" y="135.5">NC</text>
<text x="315.9" y="137.2">11</text>
<text x="444.1" y="135.5">1</text>
<text x="447.6" y="137.2">12</text>
<text x="453.5" y="135.5">2</text>
<text x="274.7" y="140.8">9</text>
<text x="278.2" y="142.5">NRESET</text>
<text x="304.7" y="139">RF_IN</text>
<text x="391.2" y="142.5">1</text>
<text x="500.5" y="142.5">1</text>
<text x="391.2" y="146.1">2</text>
<text x="391.2" y="149.6">3</text>
<text x="394.7" y="144.3">1</text>
<text x="394.7" y="147.8">2</text>
<text x="500.5" y="146.1">2</text>
<text x="500.5" y="149.6">3</text>
<text x="504" y="144.3">1</text>
<text x="504" y="147.8">2</text>
<text x="391.2" y="153.1">4</text>
<text x="394.7" y="151.3">3</text>
<text x="394.7" y="154.9">4</text>
<text x="500.5" y="153.1">4</text>
<text x="504" y="151.3">3</text>
<text x="504" y="154.9">4</text>
<text x="391.2" y="156.6">5</text>
<text x="391.2" y="160.2">6</text>
<text x="394.7" y="158.4">5</text>
<text x="394.7" y="161.9">6</text>
<text x="500.5" y="156.6">5</text>
<text x="500.5" y="160.2">6</text>
<text x="504" y="158.4">5</text>
<text x="504" y="161.9">6</text>
<text x="391.2" y="163.7">7</text>
<text x="391.2" y="167.2">8</text>
<text x="394.7" y="165.5">7</text>
<text x="500.5" y="163.7">7</text>
<text x="500.5" y="167.2">8</text>
<text x="504" y="165.5">7</text>
<text x="26.1" y="169.3" transform="rotate(-90 26.1 169.3)">1</text>
<text x="33.2" y="169.3" transform="rotate(-90 33.2 169.3)">2</text>
<text x="391.2" y="170.7">9</text>
<text x="394.7" y="169">8</text>
<text x="394.7" y="172.5">9</text>
<text x="500.5" y="170.7">9</text>
<text x="504" y="169">8</text>
<text x="504" y="172.5">9</text>
<text x="35.3" y="174.3">5</text>
<text x="389.1" y="174.3">10</text>
<text x="394.7" y="176">10</text>
<text x="498.5" y="174.3">10</text>
<text x="504" y="176">10</text>
<text x="26.1" y="181.9" transform="rotate(-90 26.1 181.9)">4</text>
<text x="33.2" y="181.9" transform="rotate(-90 33.2 181.9)">3</text>
<text x="26.1" y="204.6" transform="rotate(-90 26.1 204.6)">1</text>
<text x="33.2" y="204.6" transform="rotate(-90 33.2 204.6)">2</text>
<text x="35.3" y="209.6">5</text>
<text x="26.1" y="217.2" transform="rotate(-90 26.1 217.2)">4</text>
<text x="33.2" y="217.2" transform="rotate(-90 33.2 217.2)">3</text>
<text x="94.8" y="299.5">2</text>
<text x="121.9" y="299.5">5</text>
<text x="520" y="296.3" transform="rotate(-90 520 296.3)">3</text>
<text x="527" y="296.3" transform="rotate(-90 527 296.3)">4</text>
<text x="98.3" y="301.3">NC</text>
<text x="115.8" y="301.3">NC</text>
<text x="121.9" y="303">4</text>
<text x="516.6" y="301.3">5</text>
<text x="520" y="308.9" transform="rotate(-90 520 308.9)">2</text>
<text x="527" y="308.9" transform="rotate(-90 527 308.9)">1</text>
<text x="65" y="317.1">4</text>
<text x="81.1" y="317.1">1</text>
<text x="68" y="322.2" transform="rotate(-90 68 322.2)">A</text>
<text x="82.2" y="322.2" transform="rotate(-90 82.2 322.2)">A</text>
<text x="65" y="324.2">5</text>
<text x="66.3" y="328.7" transform="rotate(-90 66.3 328.7)">B</text>
<text x="81.1" y="324.2">2</text>
<text x="83.6" y="328.7" transform="rotate(-90 83.6 328.7)">B</text>
<text x="65" y="331.3">6</text>
<text x="81.1" y="331.3">3</text>
<text x="26.1" y="354.5" transform="rotate(-90 26.1 354.5)">1</text>
<text x="33.2" y="354.5" transform="rotate(-90 33.2 354.5)">2</text>
<text x="35.3" y="359.5">5</text>
<text x="26.1" y="367.1" transform="rotate(-90 26.1 367.1)">4</text>
<text x="33.2" y="367.1" transform="rotate(-90 33.2 367.1)">3</text>
</g>
<g font-size="3.2" fill="#f00">
<text x="125.2" y="42">16</text>
<text x="117.9" y="43.4">VCC</text>
<text x="325.9" y="50.8">1</text>
<text x="329.4" y="52.6">VDD</text>
<text x="183" y="63.1">1</text>
<text x="186.5" y="64.9">VDDA</text>
<text x="338.4" y="63.1">VDDO</text>
<text x="349.4" y="61.4">7</text>
<text x="183" y="70.2">3</text>
<text x="186.5" y="72">VDD3P3</text>
<text x="220.5" y="72">VDDA</text>
<text x="231.2" y="70.2">30</text>
<text x="183" y="73.7">4</text>
<text x="183" y="77.3">5</text>
<text x="186.5" y="75.5">VDD3P3</text>
<text x="220.3" y="75.5">VDDD</text>
<text x="231.2" y="73.7">29</text>
<text x="186.5" y="79">VDD_RTC</text>
<text x="181" y="98.4">11</text>
<text x="186.5" y="100.2">VDDPST</text>
<text x="216.7" y="117.8">VDDPST</text>
<text x="231.2" y="116.1">17</text>
<text x="301.8" y="128.4">VCC_RF</text>
<text x="315.9" y="126.6">14</text>
<text x="274.7" y="137.2">8</text>
<text x="278.2" y="139">VCC</text>
<text x="113.8" y="297.7">VCC</text>
<text x="121.9" y="296">6</text>
</g>
<g font-size="3.2">
<text x="411" y="36.3">1</text>
<text x="424.6" y="36.3">20</text>
<text x="411" y="43.4">2</text>
<text x="424.6" y="43.4">19</text>
<text x="411" y="50.4">3</text>
<text x="424.6" y="50.4">18</text>
<text x="231.2" y="59.6">33</text>
<text x="340.7" y="59.6">GND</text>
<text x="349.4" y="57.9">8</text>
<text x="411" y="57.5">4</text>
<text x="424.6" y="57.5">17</text>
<text x="222.5" y="61.4">GND</text>
<text x="411" y="64.6">5</text>
<text x="424.6" y="64.6">16</text>
<text x="411" y="71.6">6</text>
<text x="424.6" y="71.6">15</text>
<text x="411" y="78.7">7</text>
<text x="424.6" y="78.7">14</text>
<text x="411" y="85.7">8</text>
<text x="424.6" y="85.7">13</text>
<text x="411" y="92.8">9</text>
<text x="424.6" y="92.8">12</text>
<text x="411" y="99.8">10</text>
<text x="424.6" y="99.8">11</text>
<text x="274.7" y="112.5">1</text>
<text x="278.2" y="114.3">GND</text>
<text x="307.1" y="135.5">GND</text>
<text x="315.9" y="133.7">12</text>
<text x="307.1" y="142.5">GND</text>
<text x="315.9" y="140.8">10</text>
<text x="94.8" y="296">1</text>
<text x="98.3" y="297.7">GND</text>
<text x="94.8" y="303">3</text>
<text x="98.3" y="304.8">GND OUTPUT</text>
</g>
<g font-size="1.8">
<text x="266.7" y="76.6">GND</text>
<text x="272.5" y="76.6">OUT</text>
<text x="267.1" y="87.8">OE#</text>
<text x="272.5" y="87.8">GND</text>
</g>
</svg>
